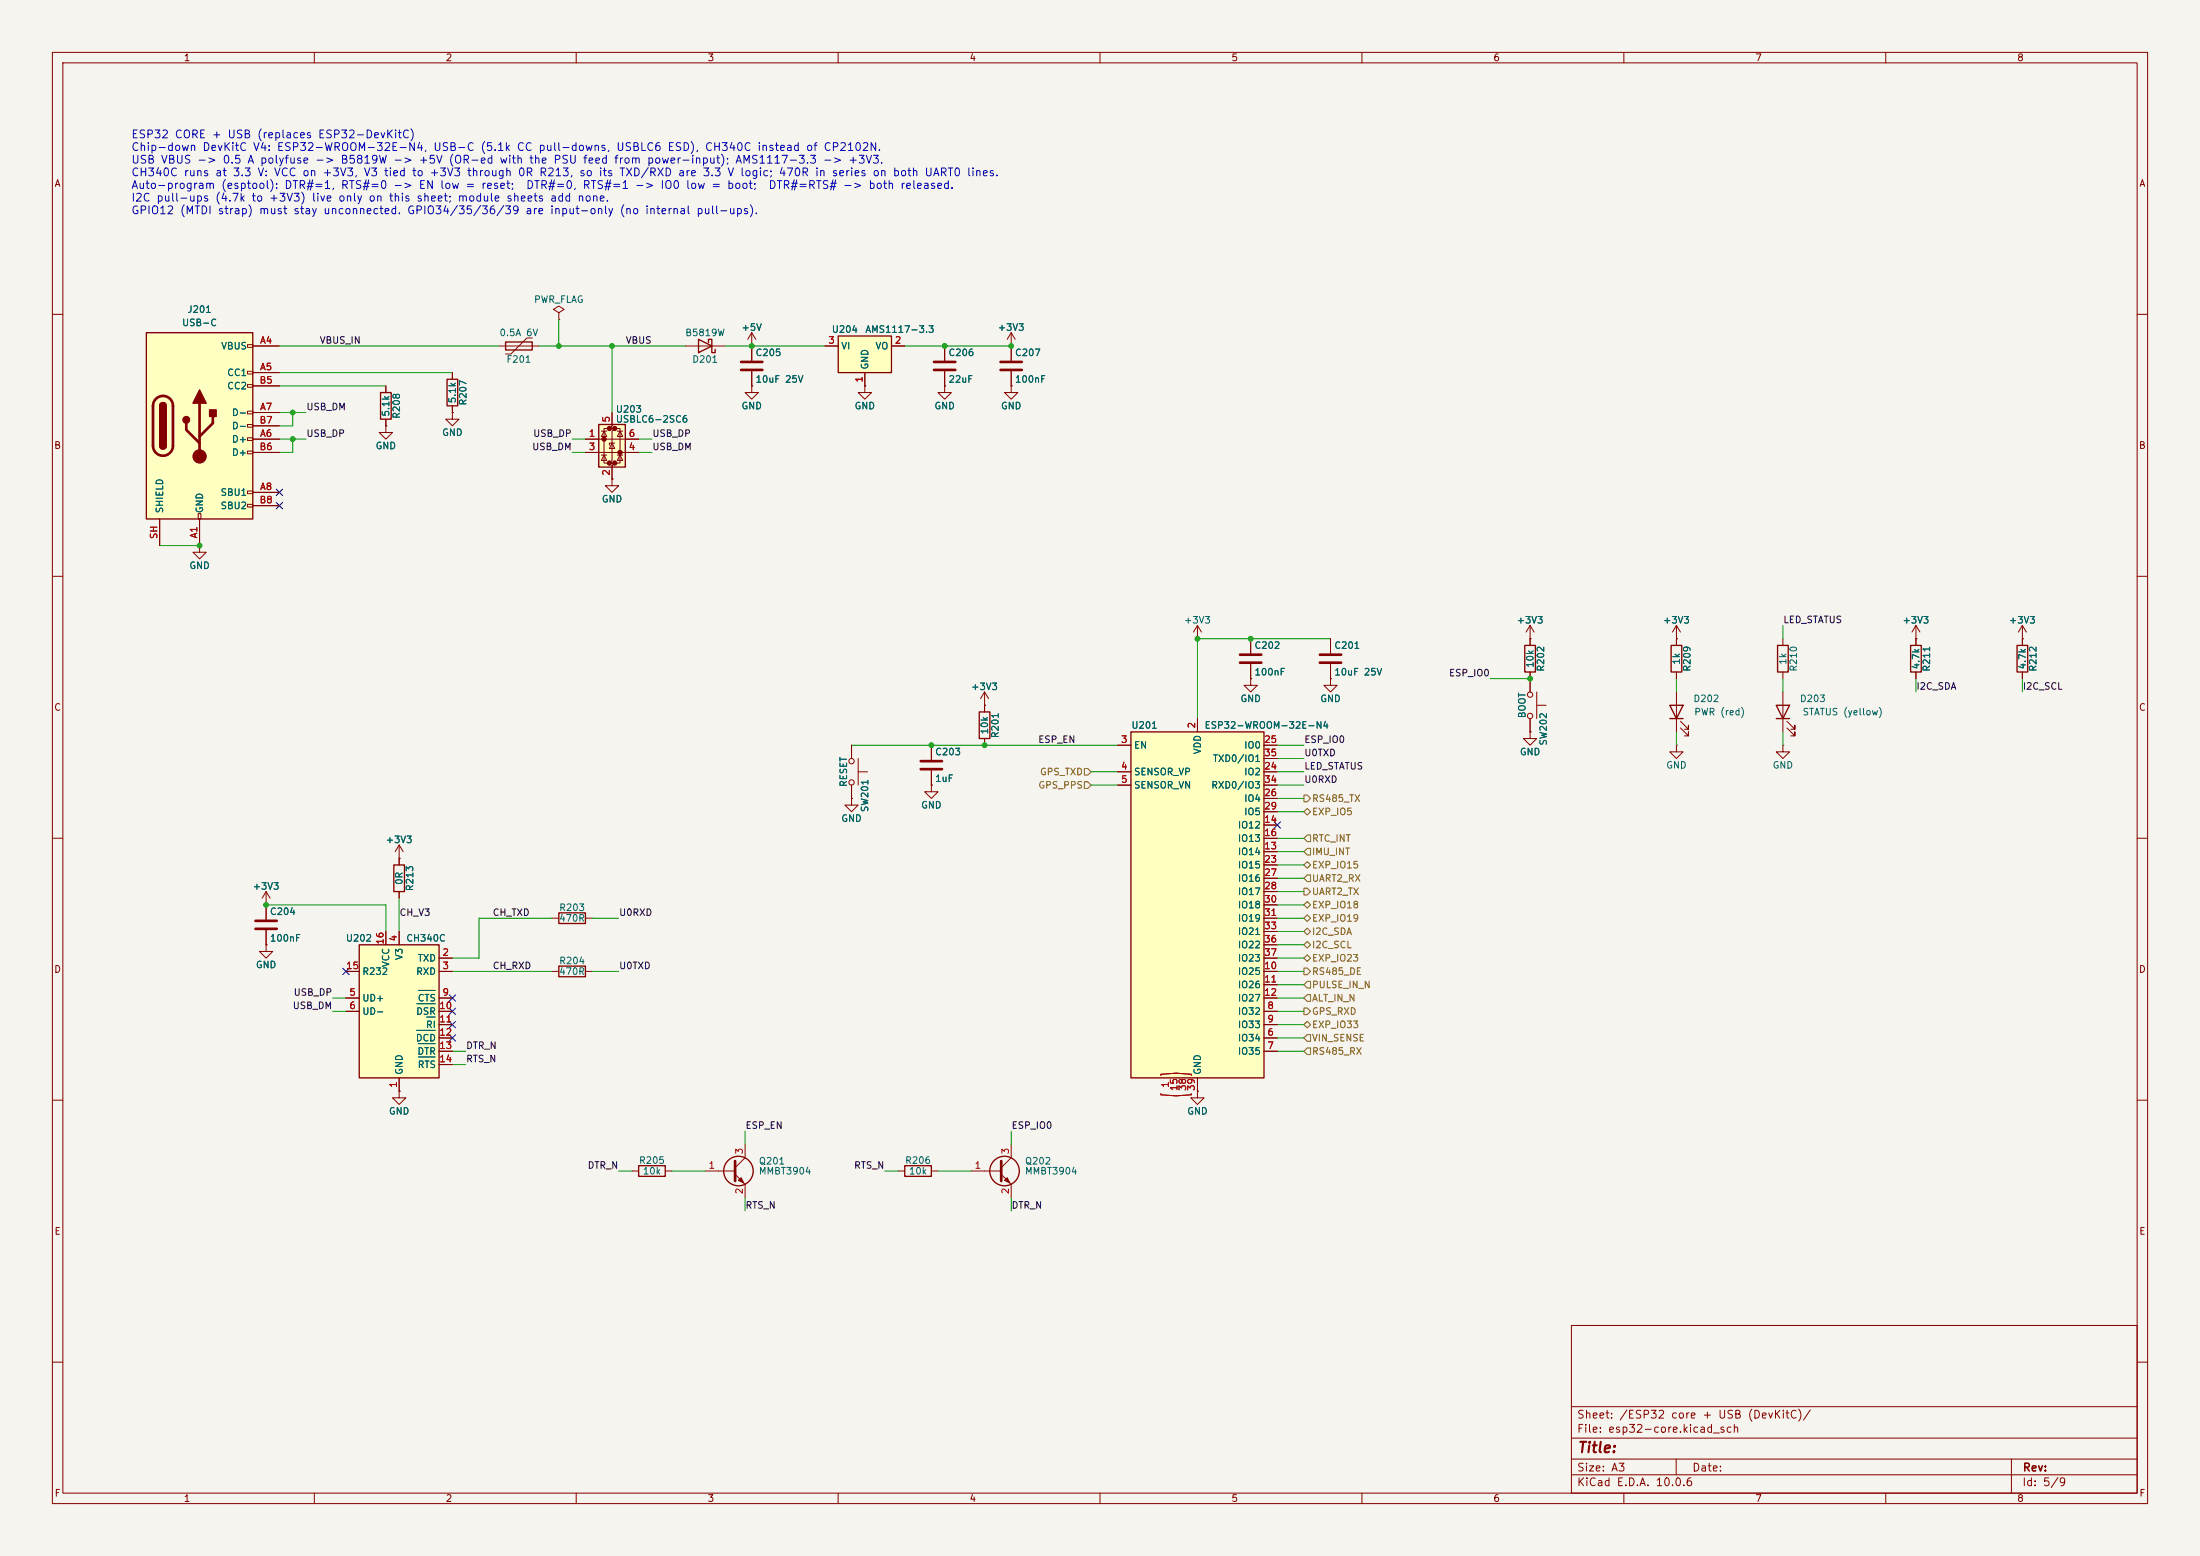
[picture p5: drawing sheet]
<svg xmlns="http://www.w3.org/2000/svg" width="420mm" height="297mm" viewBox="0 0 420 297" stroke-linecap="round" stroke-linejoin="round" font-family="sans-serif">
<path d="M0 0h420v297h-420z" fill="#f5f4ef" stroke="#f5f4ef" stroke-width=".19"/>
<g fill="none" stroke="#840000" stroke-width=".19">
<path d="M10 10h400v277h-400zM12 12h396v273h-396zM60 10v2M110 10v2M160 10v2M210 10v2M260 10v2M310 10v2M360 10v2M106.7 59.7l1-.6-1-.7-1 .7 1 .6v1.3M10 60h2M106.7 61h.1"/>
<path d="M130.8 66h7.6M143.5 66h.1M143.5 73.7v1.2h1.3l-1.3 1.3-1.3-1.3h1.3M143.5 73.7h.1M143.5 63.5l-.8 1.3M143.5 63.5l.8 1.3M143.5 63.5v2.5M165.1 73.7v1.2h1.3l-1.3 1.3-1.3-1.3h1.3M165.1 73.7h.1M180.3 73.7v1.2h1.3l-1.3 1.3-1.2-1.3h1.2M180.3 73.7h.1M180.3 66v2.8"/>
<path d="M180.3 70.9v2.8M408 60h2M10 110h2M408 110h2M10 160h2M320 142.2v1.3h1.3l-1.3 1.3-1.2-1.3h1.2M320 142.2h.1M408 160h2M50.8 172.7h.1M50.8 170.2l-.8 1.3M50.8 170.2l.8 1.3M50.8 170.2v2.5"/>
<path d="M10 210h2M408 210h2M300 253h108v32h-108zM10 260h2M300 278.5h108M300 274.5h108M300 268.5h108M320 278.5v3M384 278.5v6.5M408 260h2M60 285v2M110 285v2"/>
<path d="M160 285v2M210 285v2M260 285v2M300 281.5h108M310 285v2M360 285v2"/>
</g>
<path d="M133.3 64.8l2.6 1.2-2.6 1.3zM135.3 65.4v-.6h.6v2.5h.6v-.6" fill="none" stroke="#840000" stroke-width=".25"/>
<path d="M178.3 69.1h4.1M178.3 70.6h4.1" fill="none" stroke="#840000" stroke-width=".51"/>
<path d="M160 64.1h10.2v7h-10.2z" fill="#ffffc2"/>
<g fill="none" stroke="#840000" stroke-width=".25">
<path d="M72.6 74.9h2.1v5.1h-2.1zM85.3 72.4h2.1v5.1h-2.1zM96.5 65.3h5.1v1.5h-5.1zM160 64.1h10.2v7h-10.2zM291.1 123.2h2v5.1h-2zM318.8 134.6h2.5l-1.3 2.6zM318.8 137.2h2.5M319 123.2h2.1v5.1h-2.1zM339.1 134.6h2.5l-1.2 2.6zM339.1 137.2h2.5M339.3 123.2h2.1v5.1h-2.1zM364.7 123.2h2.1v5.1h-2.1z"/>
<path d="M385.1 123.2h2v5.1h-2zM75.2 165.1h2v5.1h-2z"/>
</g>
<g fill="none" stroke="#840000" stroke-width=".19">
<path d="M73.7 73.7v1.2M86.4 78.7v1.3h1.2l-1.2 1.3-1.3-1.3h1.3M86.4 78.7h.1M86.4 71.1v1.3M86.4 77.5v1.2M95.2 66h7.7M101.6 64.5h-1l-3.1 3.1h-1M143.5 66v2.8M143.5 70.9v2.8M157.5 66h2.5M165.1 71.1v2.6M170.2 66h2.5"/>
<path d="M73.7 81.3v1.3h1.2l-1.2 1.2-1.3-1.2h1.3M73.7 81.3h.1M73.7 80v1.3M38.1 104.1v1.3h1.3l-1.3 1.3-1.3-1.3h1.3M38.1 104.1h.1M228.6 119.4l-.8 1.3M228.6 119.4l.8 1.3M228.6 119.4v2.5M292.1 119.4l-.8 1.3M292.1 119.4l.8 1.3M292.1 119.4v3.8M320 119.4l-.7 1.3"/>
<path d="M320 119.4l.8 1.3M320 119.4v3.8M365.8 119.4l-.8 1.3M365.8 119.4l.7 1.3M365.8 119.4v3.8M386.1 119.4v3.8M386.1 119.4l-.8 1.3M386.1 119.4l.7 1.3M228.6 121.9h.1M238.8 129.5v1.3h1.2l-1.2 1.3-1.3-1.3h1.3M238.8 129.5h.1M238.8 121.9v2.8"/>
<path d="M238.8 126.7v2.8M254 129.5v1.3h1.3l-1.3 1.3-1.3-1.3h1.3M254 129.5h.1M254 121.9v2.8M254 126.7v2.8M292.1 121.9h.1M292.1 139.7v1.3h1.3l-1.3 1.2-1.3-1.2h1.3M292.1 139.7h.1M292.1 128.3v3.8M292.1 137.2v2.5M293.4 134.6h1.7M293.4 132.1v5.1"/>
<path d="M320 121.9h.1M320 128.3v1.2M320 132.1v7.6M320.8 138.9l1.5 1.6v-.8v.8h-.7M320.8 137.7l1.5 1.5v-.8v.8h-.7M340.4 121.9v1.3M340.4 128.3v1.2M340.4 132.1v7.6M341.1 138.9l1.5 1.6v-.8v.8h-.7M341.1 137.7l1.5 1.5v-.8v.8h-.7M365.8 121.9h.1M365.8 128.3v1.2"/>
<path d="M386.1 121.9h.1M386.1 128.3v1.2M340.4 142.2v1.3h1.2l-1.2 1.3-1.3-1.3h1.3M340.4 142.2h.1M50.8 172.7v2.8M50.8 177.5v2.8M76.2 163.8h.1M76.2 161.3v3.8M76.2 170.2v1.3M76.2 161.3l-.8 1.3M76.2 161.3l.8 1.3M50.8 180.3v1.3h1.3l-1.3 1.3-1.3-1.3h1.3"/>
<path d="M50.8 180.3h.1M228.6 208.3v1.3h1.3l-1.3 1.2-1.3-1.2h1.3M228.6 208.3h.1"/>
<circle cx="292.1" cy="132.6" r=".51"/>
<circle cx="292.1" cy="136.7" r=".51"/>
</g>
<path d="M141.5 69.1h4M141.5 70.6h4M236.7 125h4.1M236.7 126.5h4.1M252 125h4M252 126.5h4M48.8 175.8h4M48.8 177.3h4" fill="none" stroke="#840000" stroke-width=".51"/>
<path d="M27.9 63.5h20.4v35.6h-20.4z" fill="#ffffc2"/>
<g fill="none" stroke="#840000" stroke-width=".19">
<path d="M47.2 65.8h1.1v.5h-1.1zM47.2 70.9h1.1v.5h-1.1zM47.2 73.4h1.1v.5h-1.1zM47.2 78.5h1.1v.5h-1.1zM48.3 66h5M48.3 71.1h5M48.3 78.7h5M48.3 73.7h5M193 66v2.8M193 70.9v2.8M30.5 99.1v5M37.8 98h.6v1.1h-.6z"/>
<path d="M38.1 99.1v5M47.2 81h1.1v.5h-1.1zM47.2 83.6h1.1v.5h-1.1zM47.2 86.1h1.1v.5h-1.1zM47.2 93.7h1.1v.5h-1.1zM47.2 96.3h1.1v.5h-1.1zM48.3 83.8h5M48.3 94h5M48.3 86.4h5M48.3 81.3h5M48.3 96.5h5M188 134.6h.1"/>
<path d="M188 132.1l-.8 1.3M188 132.1l.7 1.3M188 132.1v3.8M188 141v1.2M105.4 175.3h1.3M111.8 175.3h1.2M105.4 185.4h1.3M111.8 185.4h1.2"/>
</g>
<path d="M27.9 63.5h20.4v35.6h-20.4zM30.5 77.5a.64 .64 0 0 1 .6-.7 .64 .64 0 0 1 .6 .7M30.5 85.1a.64 .64 0 0 0 .6 .6 .64 .64 0 0 0 .6-.6M186.9 135.9h2.1v5.1h-2.1zM106.7 174.2h5.1v2.1h-5.1zM106.7 184.4h5.1v2h-5.1z" fill="none" stroke="#840000" stroke-width=".25"/>
<path d="M29.8 76.1a1.9 1.9 0 0 1 2-.4 1.9 1.9 0 0 1 1.2 1.8v7.6a1.91 1.91 0 0 1-1.9 1.9 1.91 1.91 0 0 1-1.9-1.9v-7.8l.2-.6zM38.1 77v10.1M40.6 79.5v1.3l-2.5 2.5M191 69.1h4.1M191 70.6h4.1M35.6 80.8v1.2l2.5 2.6" fill="none" stroke="#840000" stroke-width=".51"/>
<g fill="#840000" stroke="#840000" stroke-width=".25">
<path d="M30.5 77.5h1.2v7.6h-1.2z"/>
<path d="M30.7 77a.64 .64 0 0 1 .7-.1 .64 .64 0 0 1 .3 .6h-1.2z"/>
<path d="M30.5 85.1h1.2a.64 .64 0 0 1-.6 .6 .64 .64 0 0 1-.6-.6z"/>
<path d="M38.1 74.4l1.3 2.6h-2.6z"/>
<path d="M40 78.2h1.3v1.3h-1.3z"/>
<circle cx="35.6" cy="80.1" r=".63"/>
</g>
<circle cx="38.1" cy="87.1" r="1.27" fill="#840000" stroke="#840000" stroke-width=".19"/>
<path d="M215.9 139.7h25.4v66h-25.4z" fill="#ffffc2"/>
<path d="M215.9 139.7h25.4v66h-25.4zM172.7 222.5h5.1v2h-5.1z" fill="none" stroke="#840000" stroke-width=".25"/>
<g fill="none" stroke="#840000" stroke-width=".19">
<path d="M193 66h.1M193 73.7v1.2h1.3l-1.3 1.3-1.2-1.3h1.2M193 73.7h.1M193 63.5l-.7 1.3M193 63.5l.8 1.3M193 63.5v2.5M228.6 137.2v2.5M213.4 142.2h2.5M213.4 147.3h2.5M213.4 149.9h2.5M241.3 142.2h2.5M241.3 147.3h2.5"/>
<path d="M241.3 149.9h2.5M241.3 157.5h2.5M241.3 152.4h2.5M241.3 154.9h2.5M241.3 144.8h2.5M241.3 162.6h2.5M241.3 160h2.5M241.3 165.1h2.5M241.3 167.6h2.5M241.3 170.2h2.5M241.3 172.7h2.5M241.3 175.3h2.5"/>
<path d="M241.3 177.8h2.5M241.3 198.1h2.5M241.3 193h2.5M241.3 195.6h2.5M241.3 185.4h2.5M241.3 188h2.5M241.3 190.5h2.5M241.3 180.3h2.5M241.3 182.9h2.5M228.6 205.7v2.6M241.3 200.7h2.5M171.4 223.5h1.3"/>
<path d="M177.8 223.5h1.3"/>
</g>
<path d="M221.6 205.3v-.2l2.9-.3 2.9 .3v.2M221.6 208.8v.2l2.9 .2 2.9-.2v-.2" fill="none" stroke="#a90000" stroke-width=".19"/>
<path d="M68.6 180.3h15.2v25.4h-15.2z" fill="#ffffc2"/>
<path d="M68.6 180.3h15.2v25.4h-15.2zM121.9 222.5h5.1v2h-5.1z" fill="none" stroke="#840000" stroke-width=".25"/>
<g fill="none" stroke="#840000" stroke-width=".19">
<path d="M116.8 91.4v1.3h1.3l-1.3 1.3-1.2-1.3h1.2M116.8 91.4h.1M162.6 142.2v2.6M162.6 149.9v2.5M163.8 147.3h1.8M163.8 144.8v5.1M73.7 177.8v2.5M76.2 177.8v2.5M66 185.4h2.6M66 190.5h2.6M66 193h2.6M83.8 182.9h2.6"/>
<path d="M83.8 185.4h2.6M83.8 190.5h2.6M83.8 193h2.6M83.8 195.6h2.6M83.8 198.1h2.6M76.2 208.3v1.3h1.3l-1.3 1.2-1.3-1.2h1.3M76.2 208.3h.1M76.2 205.7v2.6M83.8 200.7h2.6M83.8 203.2h2.6M120.6 223.5h1.3M127 223.5h1.3"/>
<circle cx="162.6" cy="145.3" r=".51"/>
<circle cx="162.6" cy="149.4" r=".51"/>
</g>
<path d="M79.5 196.7h3.6M79.6 191.6h3.5M79.8 199.2h3.3M79.9 189.1h3.2M81.5 194.1h1.6M79.9 201.8h3.2" fill="none" stroke="#006464" stroke-width=".19"/>
<path d="M114.3 81h5.1v8.2h-5.1z" fill="#ffffc2"/>
<g fill="#840000" stroke="#840000" stroke-width=".51">
<circle cx="115.3" cy="83.8" r=".25"/>
<circle cx="116.3" cy="81.8" r=".25"/>
<circle cx="116.3" cy="88.4" r=".25"/>
<circle cx="117.3" cy="81.8" r=".25"/>
<circle cx="117.3" cy="88.4" r=".25"/>
<circle cx="118.4" cy="86.4" r=".25"/>
</g>
<g fill="none" stroke="#840000" stroke-width=".19">
<path d="M48.3 66h5M48.3 71.1h5M48.3 78.7h5M48.3 73.7h5M73.7 73.7v1.2M86.4 78.7h.1M86.4 71.1v1.3M86.4 77.5v1.2M116.8 78.7v2.6l-.5 .5h1l-.5 .5v5.6l-.5 .5h1l-.5 .5v2.5M143.5 66h.1M143.5 73.7h.1M143.5 66v2.8"/>
<path d="M143.5 70.9v2.8M157.5 66h2.5M165.1 73.7h.1M165.1 71.1v2.6M170.2 66h2.5M180.3 73.7h.1M180.3 66v2.8M180.3 70.9v2.8M193 73.7h.1M193 66h.1M193 66v2.8M193 70.9v2.8"/>
<path d="M30.5 99.1v5M38.1 99.1v5M48.3 83.8h5M48.3 86.4h5M48.3 94h5M48.3 81.3h5M48.3 96.5h5M73.7 81.3h.1M73.7 80v1.3M111.8 83.8h10.1M111.8 86.4h10.1M114.8 86.9h1"/>
<path d="M114.8 82.3h1M115.3 82.3l.5 1h-1zM115.3 86.9l.5 1h-1zM116.3 81.8h-1v6.6h1M116.8 84.6l.5 1h-1zM116.8 91.4h.1M117.3 84.6h-1v.4M117.3 81.8h1.1v6.6h-1.1M117.9 86.9h1M117.9 82.3h1M118.4 82.3l.5 1h-1zM118.4 86.9l.5 1h-1z"/>
<path d="M38.1 104.1h.1M188 134.6h.1M188 134.6v1.3M228.6 137.2v2.5M238.8 129.5h.1M238.8 121.9v2.8M238.8 126.7v2.8M254 129.5h.1M254 121.9v2.8M254 126.7v2.8M292.1 139.7h.1M292.1 121.9h.1"/>
<path d="M292.1 121.9v1.3M292.1 128.3v3.8M292.1 137.2v2.5M320 121.9h.1M320 121.9v1.3M320 128.3v1.2M365.8 121.9h.1M365.8 121.9v1.3M365.8 128.3v1.2M386.1 121.9h.1M386.1 121.9v1.3M386.1 128.3v1.2"/>
<path d="M162.6 152.4v1.3h1.2l-1.2 1.2-1.3-1.2h1.3M162.6 152.4h.1M162.6 142.2v2.6M162.6 149.9v2.5M177.8 149.9v1.2h1.3l-1.3 1.3-1.3-1.3h1.3M177.8 149.9h.1M177.8 142.2v2.8M177.8 147.1v2.8M188 141v1.2M213.4 142.2h2.5M213.4 147.3h2.5M213.4 149.9h2.5"/>
<path d="M241.3 142.2h2.5M241.3 147.3h2.5M241.3 149.9h2.5M241.3 157.5h2.5M241.3 152.4h2.5M241.3 154.9h2.5M241.3 144.8h2.5M50.8 172.7h.1M50.8 172.7v2.8M50.8 177.5v2.8M73.7 177.8v2.5M76.2 163.8h.1"/>
<path d="M76.2 163.8v1.3M76.2 170.2v1.3M76.2 177.8v2.5M241.3 162.6h2.5M241.3 160h2.5M241.3 165.1h2.5M241.3 167.6h2.5M241.3 170.2h2.5M241.3 172.7h2.5M241.3 175.3h2.5M241.3 177.8h2.5M50.8 180.3h.1"/>
<path d="M66 185.4h2.6M66 190.5h2.6M66 193h2.6M83.8 182.9h2.6M83.8 185.4h2.6M83.8 190.5h2.6M83.8 193h2.6M83.8 195.6h2.6M83.8 198.1h2.6M241.3 182.9h2.5M241.3 185.4h2.5M241.3 190.5h2.5"/>
<path d="M241.3 193h2.5M241.3 195.6h2.5M241.3 198.1h2.5M241.3 188h2.5M241.3 180.3h2.5M76.2 208.3h.1M76.2 205.7v2.6M83.8 200.7h2.6M83.8 203.2h2.6M142.2 218.4v2.6l-1.9 1.9M193 218.4v2.6l-1.9 1.9M228.6 208.3h.1"/>
<path d="M228.6 205.7v2.6M241.3 200.7h2.5M134.6 223.5h5.7M140.3 224.2l1.9 1.9v2.5M185.4 223.5h5.7M191.1 224.2l1.9 1.9v2.5"/>
</g>
<g fill="none" stroke="#840000" stroke-width=".25">
<path d="M114.3 81h5.1v8.2h-5.1z"/>
<circle cx="141" cy="223.5" r="2.82"/>
<circle cx="191.8" cy="223.5" r="2.82"/>
</g>
<path d="M175.8 145.3h4M175.8 146.8h4M140.3 221.6v3.8M191.1 221.6v3.8" fill="none" stroke="#840000" stroke-width=".51"/>
<g fill="#840000" stroke="#840000" stroke-width=".19">
<path d="M141.5 224.8l.5 1-1-.5z"/>
<path d="M191.8 225.3l.5-.5 .5 1z"/>
</g>
<g fill="none" stroke="#725600" stroke-width=".19">
<path d="M207 146.7h.6l.7 .6-.7 .7h-.6zM207 149.2h.6l.7 .7-.7 .6h-.6zM248.9 151.8h.7l.6 .6-.6 .6h-.7zM248.9 154.9l.7-.6 .6 .6-.6 .7zM249.6 159.4h.6v1.3h-.6l-.7-.7zM248.9 175.3l.7-.7 .6 .7-.6 .6zM248.9 169.5h.7l.6 .7-.6 .6h-.7zM248.9 177.8l.7-.6 .6 .6-.6 .6zM248.9 165.1l.7-.6 .6 .6-.6 .6zM248.9 172.7l.7-.6 .6 .6-.6 .7zM249.6 167h.6v1.3h-.6l-.7-.7zM249.6 161.9h.6v1.3h-.6l-.7-.6z"/>
<path d="M248.9 195.6l.7-.7 .6 .7-.6 .6zM248.9 180.3l.7-.6 .6 .6-.6 .7zM248.9 192.4h.7l.6 .6-.6 .7h-.7zM248.9 184.8h.7l.6 .6-.6 .7h-.7zM249.6 197.5h.6v1.3h-.6l-.7-.7zM249.6 182.2l.6 .7-.6 .6-.7-.6zM249.6 187.3h.6v1.3h-.6l-.7-.6zM249.6 189.9h.6v1.2h-.6l-.7-.6zM249.6 200h.6v1.3h-.6l-.7-.6z"/>
</g>
<g fill="none" stroke="#009600" stroke-width=".19">
<path d="M53.3 73.7h20.4M53.3 78.7h5.1M53.3 66h41.9M53.3 71.1h33.1M55.9 78.7v2.6h-2.6M102.9 66h27.9M106.7 61v5M116.8 66v12.7M138.4 66h19.1M172.7 66h20.3M53.3 83.8h5.1M55.9 83.8v2.6h-2.6"/>
<path d="M109.2 86.4h2.6M109.2 83.8h2.6M121.9 86.4h2.6M121.9 83.8h2.6M30.5 104.1h7.6M340.4 119.4v2.5M254 121.9h-25.4v15.3M284.5 129.5h7.6M320 129.5v2.6M320 139.7v2.5M340.4 129.5v2.6M340.4 139.7v2.5"/>
<path d="M365.8 129.5v2.6M386.1 129.5v2.6M162.6 142.2h50.8M208.3 147.3h5.1M208.3 149.9h5.1M243.8 142.2h5.1M243.8 152.4h5.1M243.8 154.9h5.1M243.8 144.8h5.1M243.8 147.3h5.1M243.8 149.9h5.1M50.8 172.7h22.9v5.1"/>
<path d="M76.2 171.5v6.3M105.4 175.3h-14v7.6h-5M113 175.3h5.1M243.8 160h5.1M243.8 172.7h5.1M243.8 177.8h5.1M243.8 175.3h5.1M243.8 170.2h5.1M243.8 167.6h5.1M243.8 165.1h5.1M243.8 162.6h5.1M63.5 193h2.5"/>
<path d="M63.5 190.5h2.5M86.4 185.4h19M113 185.4h5.1M243.8 198.1h5.1M243.8 195.6h5.1M243.8 193h5.1M243.8 190.5h5.1M243.8 188h5.1M243.8 185.4h5.1M243.8 182.9h5.1M243.8 180.3h5.1M86.4 200.7h2.5"/>
<path d="M86.4 203.2h2.5M142.2 215.9v2.5M193 215.9v2.5M243.8 200.7h5.1M118.1 223.5h2.5M128.3 223.5h6.3M142.2 228.6v2.5M168.9 223.5h2.5M179.1 223.5h6.3M193 228.6v2.5"/>
</g>
<g fill="none" stroke="#000084" stroke-width=".19">
<path d="M52.7 95.9l1.2 1.2M52.7 93.4l1.2 1.2M53.9 95.9l-1.2 1.2M53.9 93.4l-1.2 1.2M243.2 156.9l1.2 1.2M244.4 156.9l-1.2 1.2M65.4 184.8l1.2 1.2M66.6 184.8l-1.2 1.2M85.8 189.9l1.2 1.2M85.8 192.4l1.2 1.2M85.8 195l1.2 1.2M85.8 197.5l1.2 1.2"/>
<path d="M87 189.9l-1.2 1.2M87 192.4l-1.2 1.2M87 195l-1.2 1.2M87 197.5l-1.2 1.2"/>
</g>
<path d="M79.5 196.7h3.6M79.6 191.6h3.5M79.8 199.2h3.3M79.9 189.1h3.2M81.5 194.1h1.6M79.9 201.8h3.2" fill="none" stroke="#006464" stroke-width=".19"/>
<path d="M221.6 205.3v-.2l2.9-.3 2.9 .3v.2M221.6 208.8v.2l2.9 .2 2.9-.2v-.2" fill="none" stroke="#a90000" stroke-width=".19"/>
<g fill="#009600" stroke="#009600" stroke-width=".19">
<circle cx="193" cy="66" r=".46"/>
<circle cx="188" cy="142.2" r=".46"/>
<circle cx="177.8" cy="142.2" r=".46"/>
<circle cx="228.6" cy="121.9" r=".46"/>
<circle cx="238.8" cy="121.9" r=".46"/>
<circle cx="143.5" cy="66" r=".46"/>
<circle cx="106.7" cy="66" r=".46"/>
<circle cx="116.8" cy="66" r=".46"/>
<circle cx="180.3" cy="66" r=".46"/>
<circle cx="292.1" cy="129.5" r=".46"/>
<circle cx="38.1" cy="104.1" r=".46"/>
<circle cx="50.8" cy="172.7" r=".46"/>
<circle cx="55.9" cy="78.7" r=".46"/>
<circle cx="55.9" cy="83.8" r=".46"/>
</g>
<text font-size="2" fill="#840000" x="301" y="277.8">Title:</text>
<g font-size="1.5" fill="#0000c2">
<text x="25" y="26.8">ESP32 CORE + USB (replaces ESP32-DevKitC)</text>
<text x="25" y="29.2">Chip-down DevKitC V4: ESP32-WROOM-32E-N4, USB-C (5.1k CC pull-downs, USBLC6 ESD), CH340C instead of CP2102N.</text>
<text x="25" y="31.6">USB VBUS -&gt; 0.5 A polyfuse -&gt; B5819W -&gt; +5V (OR-ed with the PSU feed from power-input); AMS1117-3.3 -&gt; +3V3.</text>
<text x="25" y="34">CH340C runs at 3.3 V: VCC on +3V3, V3 tied to +3V3 through 0R R213, so its TXD/RXD are 3.3 V logic; 470R in series on both UART0 lines.</text>
<text x="25" y="36.4">Auto-program (esptool): DTR#=1, RTS#=0 -&gt; EN low = reset;</text>
<text x="25" y="38.8">I2C pull-ups (4.7k to +3V3) live only on this sheet; module sheets add none.</text>
<text x="25" y="41.3">GPIO12 (MTDI strap) must stay unconnected. GPIO34/35/36/39 are input-only (no internal pull-ups).</text>
<text x="100.3" y="36.4">DTR#=0, RTS#=1 -&gt; IO0 low = boot;</text>
<text x="146.6" y="36.4">DTR#=RTS# -&gt; both released.</text>
</g>
<g font-size="1.5" fill="#840000">
<text x="300.9" y="273.8">File: esp32-core.kicad_sch</text>
<text x="300.9" y="271.1">Sheet: /ESP32 core + USB (DevKitC)/</text>
<text x="300.9" y="281.2">Size: A3</text>
<text x="322.9" y="281.2">Date:</text>
<text x="386" y="281.2">Rev:</text>
<text x="300.9" y="284">KiCad E.D.A. 10.0.6</text>
<text x="385.9" y="284">Id: 5/9</text>
</g>
<g font-size="1.3" fill="#840000">
<text x="35" y="12">1</text>
<text x="85" y="12">2</text>
<text x="135" y="12">3</text>
<text x="185" y="12">4</text>
<text x="235" y="12">5</text>
<text x="285" y="12">6</text>
<text x="335" y="12">7</text>
<text x="385" y="12">8</text>
<text x="10.3" y="36">A</text>
<text x="408.3" y="36">A</text>
<text x="10.2" y="86">B</text>
<text x="408.2" y="86">B</text>
<text x="10.2" y="136">C</text>
<text x="408.2" y="136">C</text>
<text x="10.2" y="186">D</text>
<text x="408.2" y="186">D</text>
<text x="10.3" y="236">E</text>
<text x="408.3" y="236">E</text>
<text x="10.3" y="286">F</text>
<text x="35" y="287">1</text>
<text x="85" y="287">2</text>
<text x="135" y="287">3</text>
<text x="185" y="287">4</text>
<text x="235" y="287">5</text>
<text x="285" y="287">6</text>
<text x="335" y="287">7</text>
<text x="385" y="287">8</text>
<text x="408.3" y="286">F</text>
</g>
<g font-size="1.3" fill="#006464">
<text x="101.8" y="58.1">PWR_FLAG</text>
<text x="34.6" y="62.6">USB-C</text>
<text x="35.7" y="60">J201</text>
<text x="95.2" y="64.5">0.5A 6V</text>
<text x="130.7" y="64.5">B5819W</text>
<text x="141.4" y="63.4">+5V</text>
<text x="158.7" y="63.8">U204</text>
<text x="165.1" y="63.8">AMS1117-3.3</text>
<text x="190.4" y="63.4">+3V3</text>
<text x="42.1" y="67">VBUS</text>
<text x="96.6" y="69.5">F201</text>
<text x="132" y="69.5">D201</text>
<text x="144.1" y="68.3">C205</text>
<text x="160.5" y="67">VI</text>
<text x="166.1" y="70.6" transform="rotate(-90 166.1 70.6)">GND</text>
<text x="167" y="67">VO</text>
<text x="181" y="68.3">C206</text>
<text x="193.7" y="68.3">C207</text>
<text x="43.3" y="72.1">CC1</text>
<text x="43.3" y="74.6">CC2</text>
<text x="87.3" y="77.1" transform="rotate(-90 87.3 77.1)">5.1k</text>
<text x="89.4" y="77.5" transform="rotate(-90 89.4 77.5)">R207</text>
<text x="144.1" y="73.4">10uF 25V</text>
<text x="181" y="73.4">22uF</text>
<text x="193.7" y="73.4">100nF</text>
<text x="44.2" y="79.7">D-</text>
<text x="44.2" y="82.2">D-</text>
<text x="74.6" y="79.6" transform="rotate(-90 74.6 79.6)">5.1k</text>
<text x="76.7" y="80" transform="rotate(-90 76.7 80)">R208</text>
<text x="84.3" y="83.5">GND</text>
<text x="117.5" y="79.1">U203</text>
<text x="117.5" y="81">USBLC6-2SC6</text>
<text x="141.4" y="78.4">GND</text>
<text x="163" y="78.4">GND</text>
<text x="178.3" y="78.4">GND</text>
<text x="191" y="78.4">GND</text>
<text x="44.2" y="84.8">D+</text>
<text x="44.2" y="87.3">D+</text>
<text x="71.6" y="86.1">GND</text>
<text x="42" y="94.9">SBU1</text>
<text x="31.4" y="98.1" transform="rotate(-90 31.4 98.1)">SHIELD</text>
<text x="39.1" y="98.1" transform="rotate(-90 39.1 98.1)">GND</text>
<text x="42" y="97.5">SBU2</text>
<text x="114.8" y="96.2">GND</text>
<text x="36" y="108.9">GND</text>
<text x="225.9" y="119.3">+3V3</text>
<text x="289.4" y="119.3">+3V3</text>
<text x="317.4" y="119.3">+3V3</text>
<text x="363.1" y="119.3">+3V3</text>
<text x="383.4" y="119.3">+3V3</text>
<text x="239.4" y="124.2">C202</text>
<text x="254.6" y="124.2">C201</text>
<text x="239.4" y="129.2">100nF</text>
<text x="254.6" y="129.2">10uF 25V</text>
<text x="293.1" y="127.6" transform="rotate(-90 293.1 127.6)">10k</text>
<text x="295.1" y="128.3" transform="rotate(-90 295.1 128.3)">R202</text>
<text x="321" y="127" transform="rotate(-90 321 127)">1k</text>
<text x="323" y="128.3" transform="rotate(-90 323 128.3)">R209</text>
<text x="341.3" y="127" transform="rotate(-90 341.3 127)">1k</text>
<text x="343.4" y="128.3" transform="rotate(-90 343.4 128.3)">R210</text>
<text x="366.7" y="127.9" transform="rotate(-90 366.7 127.9)">4.7k</text>
<text x="368.8" y="128.3" transform="rotate(-90 368.8 128.3)">R211</text>
<text x="387" y="127.9" transform="rotate(-90 387 127.9)">4.7k</text>
<text x="389.1" y="128.3" transform="rotate(-90 389.1 128.3)">R212</text>
<text x="185.3" y="132">+3V3</text>
<text x="236.7" y="134.3">GND</text>
<text x="251.9" y="134.3">GND</text>
<text x="291.5" y="137.2" transform="rotate(-90 291.5 137.2)">BOOT</text>
<text x="323.2" y="134.3">D202</text>
<text x="323.3" y="136.9">PWR (red)</text>
<text x="343.5" y="134.3">D203</text>
<text x="344" y="136.9">STATUS (yellow)</text>
<text x="188.9" y="140.3" transform="rotate(-90 188.9 140.3)">10k</text>
<text x="191" y="141" transform="rotate(-90 191 141)">R201</text>
<text x="215.9" y="139.4">U201</text>
<text x="216.4" y="143.2">EN</text>
<text x="229.9" y="139.4">ESP32-WROOM-32E-N4</text>
<text x="237.4" y="143.2">IO0</text>
<text x="295.6" y="142.4" transform="rotate(-90 295.6 142.4)">SW202</text>
<text x="178.4" y="144.5">C203</text>
<text x="178.4" y="149.6">1uF</text>
<text x="216.4" y="148.3">SENSOR_VP</text>
<text x="229.6" y="144.1" transform="rotate(-90 229.6 144.1)">VDD</text>
<text x="231.4" y="145.7">TXD0/IO1</text>
<text x="237.4" y="148.3">IO2</text>
<text x="290" y="144.5">GND</text>
<text x="318" y="147">GND</text>
<text x="338.3" y="147">GND</text>
<text x="162" y="150.3" transform="rotate(-90 162 150.3)">RESET</text>
<text x="166.1" y="155.1" transform="rotate(-90 166.1 155.1)">SW201</text>
<text x="175.7" y="154.6">GND</text>
<text x="216.4" y="150.8">SENSOR_VN</text>
<text x="231.1" y="150.8">RXD0/IO3</text>
<text x="237.4" y="153.4">IO4</text>
<text x="237.4" y="155.9">IO5</text>
<text x="73.5" y="161.2">+3V3</text>
<text x="160.5" y="157.2">GND</text>
<text x="236.2" y="158.4">IO12</text>
<text x="236.2" y="161">IO13</text>
<text x="236.2" y="163.5">IO14</text>
<text x="236.2" y="166.1">IO15</text>
<text x="48.1" y="170.1">+3V3</text>
<text x="77.2" y="169" transform="rotate(-90 77.2 169)">0R</text>
<text x="79.2" y="170.2" transform="rotate(-90 79.2 170.2)">R213</text>
<text x="236.2" y="168.6">IO16</text>
<text x="236.2" y="171.1">IO17</text>
<text x="236.2" y="173.7">IO18</text>
<text x="51.4" y="175">C204</text>
<text x="106.6" y="174.2">R203</text>
<text x="106.6" y="176.2">470R</text>
<text x="236.2" y="176.2">IO19</text>
<text x="236.2" y="178.8">IO21</text>
<text x="48.7" y="185.1">GND</text>
<text x="51.4" y="180">100nF</text>
<text x="65.9" y="180">U202</text>
<text x="74.6" y="184.7" transform="rotate(-90 74.6 184.7)">VCC</text>
<text x="77.2" y="183.4" transform="rotate(-90 77.2 183.4)">V3</text>
<text x="77.5" y="180">CH340C</text>
<text x="79.6" y="183.8">TXD</text>
<text x="106.6" y="184.4">R204</text>
<text x="236.2" y="181.3">IO22</text>
<text x="236.2" y="183.8">IO23</text>
<text x="69.1" y="191.5">UD+</text>
<text x="69.1" y="186.4">R232</text>
<text x="79.3" y="186.4">RXD</text>
<text x="79.6" y="191.5">CTS</text>
<text x="106.6" y="186.4">470R</text>
<text x="236.2" y="186.4">IO25</text>
<text x="236.2" y="188.9">IO26</text>
<text x="236.2" y="191.5">IO27</text>
<text x="69.1" y="194">UD-</text>
<text x="79.3" y="194">DSR</text>
<text x="81.2" y="196.5">RI</text>
<text x="236.2" y="194">IO32</text>
<text x="236.2" y="196.5">IO33</text>
<text x="79.3" y="199.1">DCD</text>
<text x="79.6" y="201.6">DTR</text>
<text x="236.2" y="199.1">IO34</text>
<text x="236.2" y="201.6">IO35</text>
<text x="77.2" y="205.3" transform="rotate(-90 77.2 205.3)">GND</text>
<text x="79.6" y="204.2">RTS</text>
<text x="229.6" y="205.3" transform="rotate(-90 229.6 205.3)">GND</text>
<text x="74.1" y="213.1">GND</text>
<text x="226.5" y="213.1">GND</text>
<text x="121.9" y="222.5">R205</text>
<text x="122.6" y="224.5">10k</text>
<text x="144.8" y="222.6">Q201</text>
<text x="144.8" y="224.5">MMBT3904</text>
<text x="172.7" y="222.5">R206</text>
<text x="173.4" y="224.5">10k</text>
<text x="195.6" y="222.6">Q202</text>
<text x="195.6" y="224.5">MMBT3904</text>
</g>
<g font-size="1.3" fill="#a90000">
<text x="49.5" y="65.9">A4</text>
<text x="158" y="65.9">3</text>
<text x="170.7" y="65.9">2</text>
<text x="49.5" y="71">A5</text>
<text x="49.4" y="73.5">B5</text>
<text x="165" y="73.1" transform="rotate(-90 165 73.1)">1</text>
<text x="49.4" y="81.1">B7</text>
<text x="49.5" y="83.7">A6</text>
<text x="49.5" y="78.6">A7</text>
<text x="112.3" y="83.7">1</text>
<text x="116.7" y="80.7" transform="rotate(-90 116.7 80.7)">5</text>
<text x="119.9" y="83.7">6</text>
<text x="49.4" y="86.2">B6</text>
<text x="112.3" y="86.2">3</text>
<text x="119.9" y="86.2">4</text>
<text x="49.5" y="93.8">A8</text>
<text x="116.7" y="90.9" transform="rotate(-90 116.7 90.9)">2</text>
<text x="49.4" y="96.4">B8</text>
<text x="30.3" y="103" transform="rotate(-90 30.3 103)">SH</text>
<text x="38" y="102.9" transform="rotate(-90 38 102.9)">A1</text>
<text x="213.9" y="142.1">3</text>
<text x="228.5" y="139.2" transform="rotate(-90 228.5 139.2)">2</text>
<text x="241.2" y="142.1">25</text>
<text x="213.9" y="147.2">4</text>
<text x="213.9" y="149.7">5</text>
<text x="241.2" y="147.2">24</text>
<text x="241.2" y="149.7">34</text>
<text x="241.2" y="144.6">35</text>
<text x="241.2" y="152.3">26</text>
<text x="241.2" y="154.8">29</text>
<text x="241.2" y="157.3">14</text>
<text x="241.2" y="159.9">16</text>
<text x="241.2" y="162.4">13</text>
<text x="241.2" y="165">23</text>
<text x="241.2" y="167.5">27</text>
<text x="241.2" y="170">28</text>
<text x="241.2" y="172.6">30</text>
<text x="76.1" y="179.8" transform="rotate(-90 76.1 179.8)">4</text>
<text x="241.2" y="175.1">31</text>
<text x="241.2" y="177.7">33</text>
<text x="66" y="185.3">15</text>
<text x="73.5" y="180.4" transform="rotate(-90 73.5 180.4)">16</text>
<text x="84.4" y="182.7">2</text>
<text x="84.4" y="185.3">3</text>
<text x="241.2" y="185.3">10</text>
<text x="241.2" y="180.2">36</text>
<text x="241.2" y="182.7">37</text>
<text x="66.6" y="190.4">5</text>
<text x="84.4" y="190.4">9</text>
<text x="241.2" y="187.8">11</text>
<text x="241.2" y="190.4">12</text>
<text x="66.6" y="192.9">6</text>
<text x="83.8" y="192.9">10</text>
<text x="83.8" y="195.4">11</text>
<text x="83.8" y="198">12</text>
<text x="241.8" y="198">6</text>
<text x="241.8" y="192.9">8</text>
<text x="241.8" y="195.4">9</text>
<text x="83.8" y="200.5">13</text>
<text x="83.8" y="203.1">14</text>
<text x="241.8" y="200.5">7</text>
<text x="76.1" y="207.7" transform="rotate(-90 76.1 207.7)">1</text>
<text x="223.4" y="207.7" transform="rotate(-90 223.4 207.7)">1</text>
<text x="225.1" y="208.3" transform="rotate(-90 225.1 208.3)">15</text>
<text x="226.7" y="208.3" transform="rotate(-90 226.7 208.3)">38</text>
<text x="228.4" y="208.3" transform="rotate(-90 228.4 208.3)">39</text>
<text x="142.1" y="220.4" transform="rotate(-90 142.1 220.4)">3</text>
<text x="192.9" y="220.4" transform="rotate(-90 192.9 220.4)">3</text>
<text x="135.2" y="223.4">1</text>
<text x="186" y="223.4">1</text>
<text x="142.1" y="228.1" transform="rotate(-90 142.1 228.1)">2</text>
<text x="192.9" y="228.1" transform="rotate(-90 192.9 228.1)">2</text>
</g>
<g font-size="1.3" fill="#0f0f0f">
<text x="60.9" y="65.9">VBUS_IN</text>
<text x="119.4" y="65.9">VBUS</text>
<text x="58.4" y="78.6">USB_DM</text>
<text x="58.4" y="83.7">USB_DP</text>
<text x="101.7" y="83.7">USB_DP</text>
<text x="124.4" y="83.7">USB_DP</text>
<text x="101.5" y="86.2">USB_DM</text>
<text x="124.4" y="86.2">USB_DM</text>
<text x="340.3" y="119.3">LED_STATUS</text>
<text x="276.5" y="129.4">ESP_IO0</text>
<text x="365.7" y="132">I2C_SDA</text>
<text x="386.1" y="132">I2C_SCL</text>
<text x="198.1" y="142.1">ESP_EN</text>
<text x="248.9" y="142.1">ESP_IO0</text>
<text x="248.9" y="147.2">LED_STATUS</text>
<text x="248.9" y="149.7">U0RXD</text>
<text x="248.9" y="144.7">U0TXD</text>
<text x="76.2" y="175.1">CH_V3</text>
<text x="94" y="175.1">CH_TXD</text>
<text x="118.1" y="175.1">U0RXD</text>
<text x="94" y="185.3">CH_RXD</text>
<text x="118.1" y="185.3">U0TXD</text>
<text x="56" y="190.4">USB_DP</text>
<text x="55.8" y="192.9">USB_DM</text>
<text x="88.9" y="200.5">DTR_N</text>
<text x="88.9" y="203.1">RTS_N</text>
<text x="142.2" y="215.8">ESP_EN</text>
<text x="193" y="215.8">ESP_IO0</text>
<text x="112.1" y="223.4">DTR_N</text>
<text x="162.9" y="223.4">RTS_N</text>
<text x="142.2" y="231">RTS_N</text>
<text x="193" y="231">DTR_N</text>
</g>
<g font-size="1.3" fill="#725600">
<text x="198.4" y="148.3">GPS_TXD</text>
<text x="198.1" y="150.8">GPS_PPS</text>
<text x="250.4" y="153.4">RS485_TX</text>
<text x="250.4" y="155.9">EXP_IO5</text>
<text x="250.4" y="161">RTC_INT</text>
<text x="250.4" y="166.1">EXP_IO15</text>
<text x="250.4" y="163.5">IMU_INT</text>
<text x="250.4" y="171.1">UART2_TX</text>
<text x="250.4" y="168.6">UART2_RX</text>
<text x="250.4" y="173.7">EXP_IO18</text>
<text x="250.4" y="176.2">EXP_IO19</text>
<text x="250.4" y="178.8">I2C_SDA</text>
<text x="250.4" y="181.3">I2C_SCL</text>
<text x="250.4" y="183.8">EXP_IO23</text>
<text x="250.4" y="186.4">RS485_DE</text>
<text x="250.4" y="188.9">PULSE_IN_N</text>
<text x="250.4" y="191.5">ALT_IN_N</text>
<text x="250.4" y="196.5">EXP_IO33</text>
<text x="250.4" y="194">GPS_RXD</text>
<text x="250.4" y="201.6">RS485_RX</text>
<text x="250.4" y="199.1">VIN_SENSE</text>
</g>
</svg>
